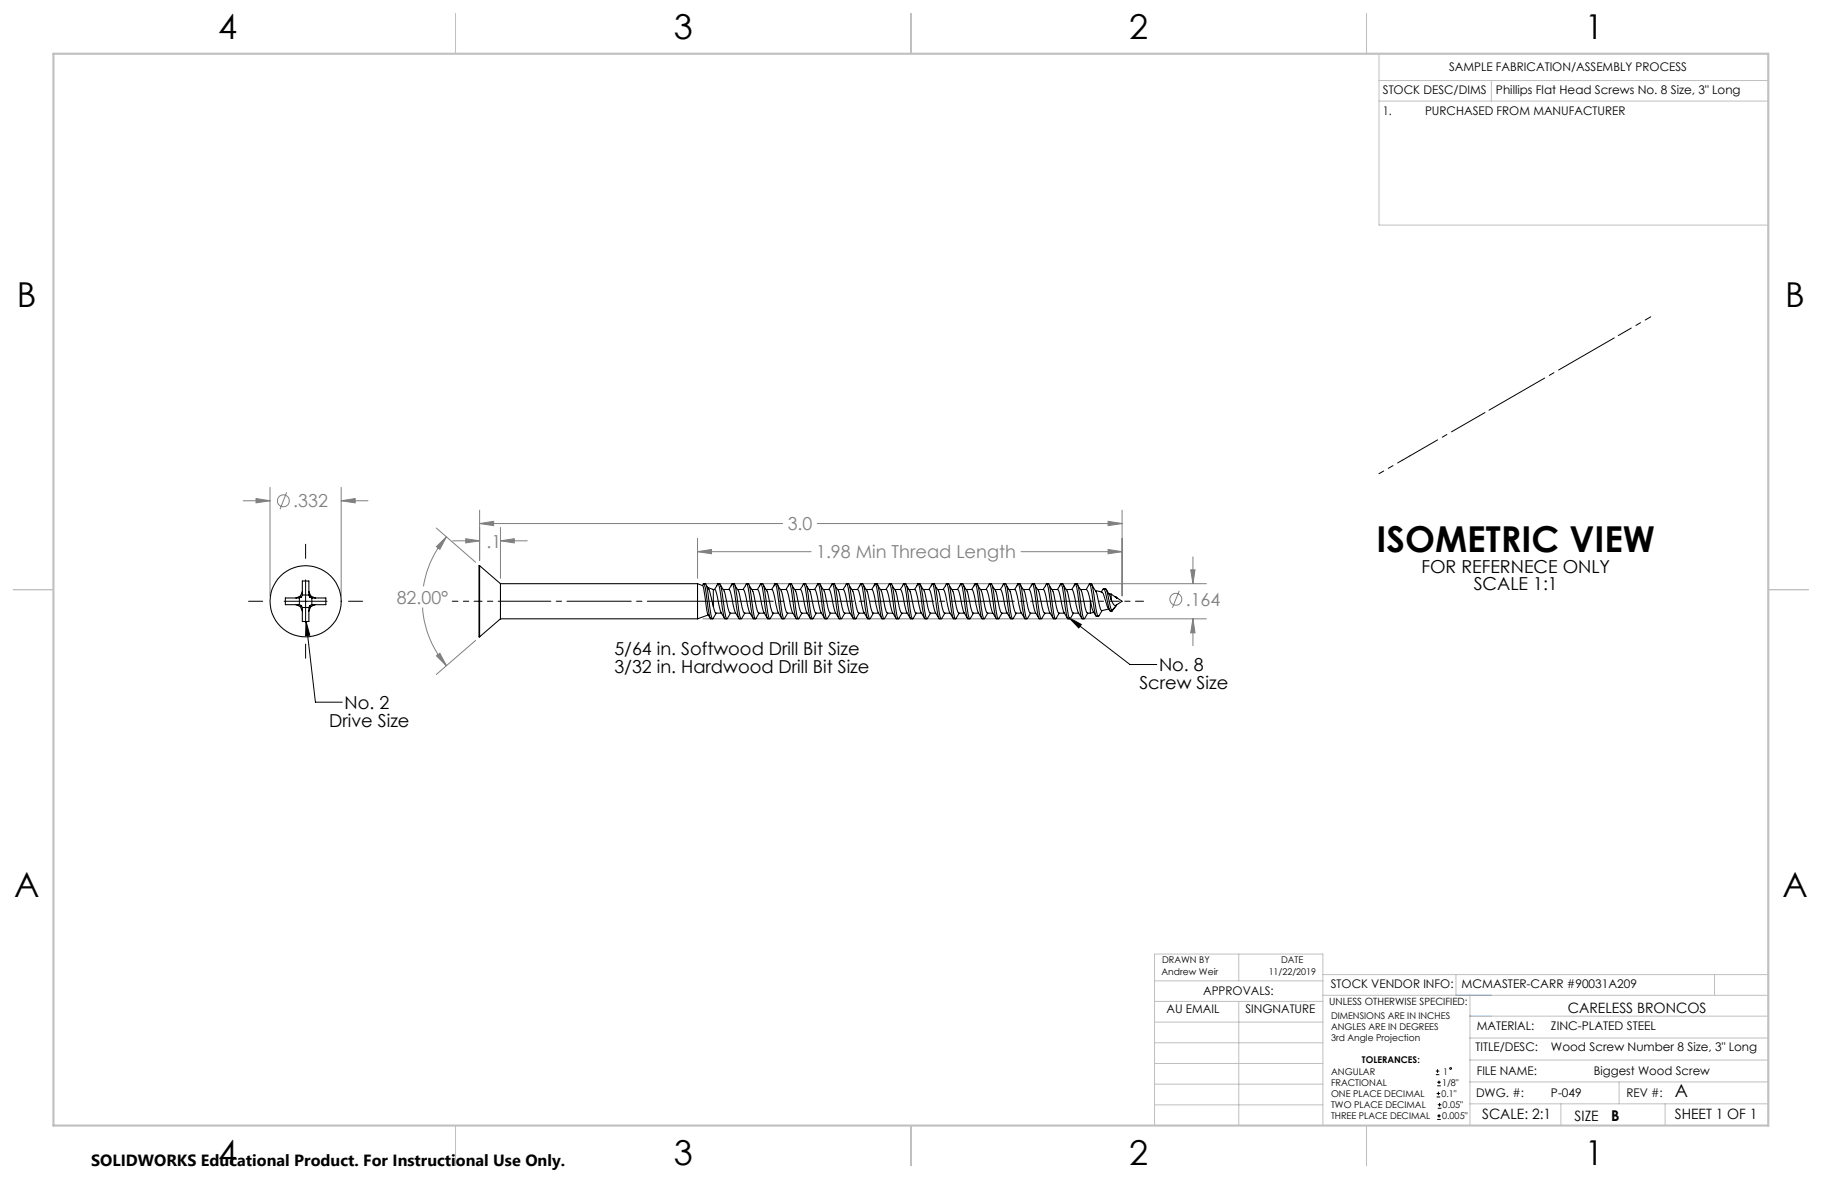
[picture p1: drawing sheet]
<svg xmlns="http://www.w3.org/2000/svg" width="432mm" height="279mm" viewBox="0 0 432 279" stroke-linecap="round" stroke-linejoin="round" font-family="sans-serif">
<g fill="none" stroke="#808080" stroke-width=".24">
<path d="M57.6 118.7h6.4M60.7 118.1l3.3 .6-3.3 .5zM64 115.5v25.7M67.9 116.7l-1.5 4M80.9 118.7l3.3-.6v1.1zM80.9 115.5v25.7M80.9 118.7h6.3M103.4 125.1l9.3 8.1M103.4 129.5l2.4-2.3-1.6 3zM105.8 127.2a23.7 23.7 0 0 0-5.4 11.8M107.3 128.2h6.4M110.4 127.7l3.3 .5-3.3 .5z"/>
<path d="M113.7 124.1l3.3-.6v1.1zM113.7 120.9v11.9M113.7 124.1h71.8M118.6 128.2l3.3-.5v1zM118.6 125v12.1M118.6 128.2h6.4M165.3 130.7l3.3-.5v1zM165.3 127.6v9.5M165.3 130.7h26.9M166.6 138.3h119.3M193.7 124.1h72.2M242 130.7h23.9"/>
<path d="M262.6 123.5l3.3 .6-3.3 .5zM262.6 130.2l3.3 .5-3.3 .5zM265.9 120.9v20.3M282.2 135h1l-.5 3.3zM282.7 132v6.3M100.2 144a23.3 23.3 0 0 0 5.6 13.8M103.4 155.4l.8-.6 1.6 3zM112.7 151.8l-9.3 8M166.6 146.6h119.3M279.5 140l-1.7 4M282.7 146.6l.5 3.4h-1zM282.7 146.6v6.4"/>
<circle cx="67.2" cy="118.7" r="1.41"/>
<circle cx="278.7" cy="142" r="1.42"/>
</g>
<g fill="none" stroke="#000" stroke-width=".24">
<path d="M72.4 129v3.3M72.4 137.4v10.2M58.9 142.5h3.4M67.3 142.5h10.2M72.4 152.6v3.4M72.5 147.3l.9 3.2-1 .1zM72.5 147.3l2.3 19.1h6.3M82.6 142.5h3.3M253.3 146.4l3 1.6-.6 .8zM253.3 146.4l14.5 11.1h6.3M340.3 254.7h.8M340.3 253.8h.8"/>
<path d="M340.5 260h.8M340.5 259.2h.8M340.6 257.3h.9M340.6 256.5h.9M340.7 253.4v.8M340.9 258.7v.8M341 256.1v.8M340.6 265.3h.9M340.6 264.4h.9M340.7 262.6h.9M340.7 261.8h.9M341 264v.9"/>
<path d="M341.2 261.4v.8"/>
<circle cx="343.8" cy="253.2" r=".2"/>
</g>
<path d="M383.5 79.5l1.8-1M350.6 98.5l1.3-.7M332.4 109.1l1.7-1M165.3 142.5h3.8" fill="none" stroke="#000" stroke-width=".24" stroke-dasharray="15.2 1.3 1.3 1.3"/>
<path d="M263.4 142.5h7.6" fill="none" stroke="#000" stroke-width=".24" stroke-dasharray="15.2 1.3 1.3 1.3" stroke-dashoffset="13.3"/>
<path d="M113.7 142.5h4.9M258.4 142.5h5" fill="none" stroke="#000" stroke-width=".24" stroke-dasharray="15.2 1.3 1.3 1.3" stroke-dashoffset="14.7"/>
<path d="M258.4 142.5h-89.3" fill="none" stroke="#000" stroke-width=".24" stroke-dasharray="15.2 1.3 1.3 1.3" stroke-dashoffset="1"/>
<path d="M165.3 142.5h-46.7" fill="none" stroke="#000" stroke-width=".24" stroke-dasharray="15.2 1.3 1.3 1.3" stroke-dashoffset="3.3"/>
<path d="M332.4 109.1l-5.6 3.2M113.7 142.5h-6.5" fill="none" stroke="#000" stroke-width=".24" stroke-dasharray="15.2 1.3 1.3 1.3" stroke-dashoffset="13.9"/>
<path d="M385.3 78.5l5.9-3.4" fill="none" stroke="#000" stroke-width=".24" stroke-dasharray="15.2 1.3 1.3 1.3" stroke-dashoffset="13.7"/>
<path d="M383.5 79.5l-31.6 18.3" fill="none" stroke="#000" stroke-width=".24" stroke-dasharray="15.2 1.3 1.3 1.3" stroke-dashoffset="-1.1"/>
<path d="M350.6 98.5l-16.5 9.6" fill="none" stroke="#000" stroke-width=".24" stroke-dasharray="15.2 1.3 1.3 1.3" stroke-dashoffset="7.6"/>
<g fill="none" stroke="#c0c0c0" stroke-width=".24">
<path d="M326.8 19.1h92.3M326.8 12.7v40.6h92.3M353.4 19.1v4.9M326.8 24h92.3M273.6 232.4h39.9M273.6 237.3h39.9M293.6 226.1v6.3M293.6 237.3v29.4M313.5 235.9h105.6M313.5 231h105.6M345.1 231v4.9M348.4 235.9v30.9"/>
<path d="M406.3 231v4.9M273.6 242.2h39.9M273.6 247.1h39.9M273.6 252h39.9M273.6 256.9h39.9M348.4 246h70.7M348.4 256.4h70.7M348.4 251.2h70.7M348.4 240.8h70.7M383.7 256.4v5.2M273.6 261.8h39.9M313.5 266.7v-40.6h-39.9v40.6h74.4"/>
<path d="M348.4 261.6h70.7M369.9 261.6v5.2M394.6 261.6v5.2"/>
</g>
<path d="M108 3.2v9.5M215.9 3.2v9.5M323.8 3.2v9.5M3.1 139.7h9.6M419.1 139.7h9.5M108 266.7v9.6M215.9 266.7v9.6M323.8 266.7v9.6" fill="none" stroke="#c0c0c0" stroke-width=".25"/>
<path d="M12.7 12.7h406.4v254h-406.4z" fill="none" stroke="#c0c0c0" stroke-width=".5"/>
<path d="M345.1 235.9h8.3M348.4 240.8h5" fill="none" stroke="#53a9ff" stroke-width=".24"/>
<path d="M253.3 146.4l3 1.6-.6 .8zM72.5 147.3l.9 3.2-1 .1z" fill="#000"/>
<path d="M113.7 124.1l3.3-.6v1.1zM262.6 123.5l3.3 .6-3.3 .5zM110.4 127.7l3.3 .5-3.3 .5zM118.6 128.2l3.3-.5v1zM165.3 130.7l3.3-.5v1zM262.6 130.2l3.3 .5-3.3 .5zM282.2 135h1l-.5 3.3zM282.7 146.6l.5 3.4h-1zM103.4 129.5l2.4-2.3-1.6 3zM103.4 155.4l.8-.6 1.6 3zM60.7 118.1l3.3 .6-3.3 .5zM80.9 118.7l3.3-.6v1.1z" fill="#808080"/>
<g fill="none" stroke="#000" stroke-width=".25">
<path d="M113.7 134.1v16.8M113.7 134.1h-.2v16.8h.2M113.7 134.1l4.9 4.2M118.6 138.3v8.3M118.6 138.3h46.7M165.3 138.3v8.3M165.3 138.3l1.2 .5M166.5 138.7l.3-.4a17.4 17.4 0 0 1 .9 5.4l.6 2.7 .1 .2h.5M166.5 138.8a10.7 10.7 0 0 1 .8 4l.4 2.6 .6 1.1M166.8 138.3h.4a20.9 20.9 0 0 1 1.1 6l.5 2.3 1-1.3M167.4 138.8l.8 1.4 .9 3.5M167.7 139.2l1.4 .5"/>
<path d="M169.1 139.7h.3l.2 .3 .8 3.3a6.3 6.3 0 0 0 1.3 3.2M169.1 139.7v4M169.3 139.7l.8-1.4a17.4 17.4 0 0 1 1 5.4l.6 2.7 .1 .2h.5M170.1 138.3h.5a21.8 21.8 0 0 1 1.1 6.1l.5 2.2 .9-1.3M170.8 138.8l.9 1.3M171.4 139.7h1.4l.4 .8 .5 2.8a6.3 6.3 0 0 0 1.4 3.2M172.7 139.7l.8-1.4a17.4 17.4 0 0 1 1 5.4l.5 2.7 .2 .2h.4M173.5 138.3h.5a25.8 25.8 0 0 1 1.2 6.7l.4 1.6 .9-1.3M174.2 138.8l.8 1.3M174.8 139.7h1.4l.4 .8 .5 2.8a6.3 6.3 0 0 0 1.4 3.2M176.1 139.7l.8-1.4a17.4 17.4 0 0 1 1 5.4l.5 2.7 .1 .2h.5M176.9 138.3h.4a37 37 0 0 1 1.3 7.3l.4 1 .9-1.3"/>
<path d="M177.6 138.8l.8 1.3M178.2 139.7h1.3M179.5 139.7l.8-1.4a17.4 17.4 0 0 1 1 5.4l.5 2.7 .1 .2h.5M179.5 139.7l.5 .8 .5 2.8a6.3 6.3 0 0 0 1.4 3.2M180.3 138.3h.4a21.8 21.8 0 0 1 1.2 6.2l.3 1.9 .2 .2 .9-1.3M181 138.8l.8 1.3M181.5 139.7h1.4M182.9 139.7l.8-1.4a17.4 17.4 0 0 1 1 5.4l.5 2.7 .1 .2h.5M182.9 139.7l.4 .8 .6 2.8a6.3 6.3 0 0 0 1.4 3.2M183.7 138.3h.4a22.7 22.7 0 0 1 1.1 6.2l.4 1.9 .2 .2 .9-1.3M184.4 138.8l.8 1.3M184.9 139.7h1.4"/>
<path d="M186.3 139.7l.8-1.4a17.4 17.4 0 0 1 1 5.4l.5 2.7 .1 .2h.5M186.3 139.7l.4 .8 .6 2.8a6.3 6.3 0 0 0 1.4 3.2M187.1 138.3h.4l.3 .6 .7 4.3a7.7 7.7 0 0 0 .7 3.4l.9-1.3M187.7 138.8l.9 1.3M188.3 139.7h1.5l.3 .8 .6 2.8a6.3 6.3 0 0 0 1.4 3.2M189.7 139.7l.8-1.4a17.4 17.4 0 0 1 1 5.4l.5 2.7 .1 .2h.5M190.5 138.3h.4a27.9 27.9 0 0 1 1.2 6.9l.5 1.4 .9-1.3M191.1 138.8l.9 1.3M191.7 139.7h1.4l.4 .8 .6 2.8a6.3 6.3 0 0 0 1.3 3.2M193 139.7l.9-1.4a17.4 17.4 0 0 1 .9 5.4l.6 2.7 .1 .2h.5M193.9 138.3h.4a29 29 0 0 1 1.2 6.9l.5 1.4 .9-1.3M194.5 138.8l.9 1.3"/>
<path d="M195.1 139.7h1.4l.4 .8 .5 2.8a6.3 6.3 0 0 0 1.4 3.2M196.4 139.7l.8-1.4a17.4 17.4 0 0 1 1 5.4l.6 2.7 .1 .2h.5M197.2 138.3h.5a13.9 13.9 0 0 1 .9 5 8.3 8.3 0 0 0 .8 3.3l.8-1.3M197.9 138.8l.9 1.3M198.5 139.7h1.4l.4 .8 .5 2.8a6.3 6.3 0 0 0 1.4 3.2M199.8 139.7l.8-1.4a17.4 17.4 0 0 1 1 5.4l.5 2.7 .1 .2h.5M200.6 138.3h.4a14.6 14.6 0 0 1 1 5 7.7 7.7 0 0 0 .7 3.3l.9-1.3M201.3 138.8l.8 1.3M201.9 139.7h1.3M203.2 139.7l.8-1.4a17.4 17.4 0 0 1 1 5.4l.5 2.7 .1 .2h.5M203.2 139.7l.5 .8 .5 2.8a6.3 6.3 0 0 0 1.4 3.2M204 138.3h.4a17.6 17.6 0 0 1 1.1 5.7l.6 2.6 .2-.1 .7-1.2"/>
<path d="M204.7 138.8l.8 1.3M205.2 139.7h1.4M206.6 139.7l.8-1.4a17.4 17.4 0 0 1 1 5.4l.5 2.7 .1 .2h.5M206.6 139.7l.4 .8 .6 2.8a6.3 6.3 0 0 0 1.4 3.2M207.4 138.3h.4a18.4 18.4 0 0 1 1.1 5.8l.5 2.5 .3-.1 .7-1.2M208.1 138.8l.8 1.3M208.6 139.7h1.5l.3 .8 .6 2.8a6.3 6.3 0 0 0 1.4 3.2M210 139.7l.8-1.4a17.4 17.4 0 0 1 1 5.4l.5 2.7 .1 .2h.5M210.8 138.3h.4a19.2 19.2 0 0 1 1.1 5.8l.5 2.5 1-1.3M211.5 138.8l.8 1.3M212 139.7h1.5l.3 .8 .6 2.8a6.3 6.3 0 0 0 1.4 3.2M213.4 139.7l.8-1.4a17.4 17.4 0 0 1 1 5.4l.5 2.7 .1 .2h.5"/>
<path d="M214.2 138.3h.4a20.1 20.1 0 0 1 1.1 5.8l.5 2.5 1-1.3M214.8 138.8l.9 1.3M215.4 139.7h1.5l.3 .8 .6 2.8a6.3 6.3 0 0 0 1.3 3.2M216.7 139.7l.9-1.4a17.4 17.4 0 0 1 .9 5.4l.6 2.7 .1 .2h.5M217.6 138.3h.4a21 21 0 0 1 1 5.9l.3 1.7 .3 .7 1-1.3M218.2 138.8l.9 1.3M218.8 139.7h1.4l.4 .8 .6 2.8a6.3 6.3 0 0 0 1.3 3.2M220.1 139.7l.8-1.4a17.4 17.4 0 0 1 1 5.4l.6 2.7 .1 .2h.5M220.9 138.3h.5a11.5 11.5 0 0 1 .8 4.5l.2 .7a6.2 6.2 0 0 0 .7 3.1l.8-1.3M221.6 138.8l.9 1.3M222.2 139.7h1.4M223.5 139.7l.8-1.4a17.4 17.4 0 0 1 1 5.4l.5 2.7 .2 .2h.4"/>
<path d="M223.6 139.7l.4 .8 .5 2.8a6.3 6.3 0 0 0 1.4 3.2M224.3 138.3h.5a12.1 12.1 0 0 1 .8 4.6l.1 .7a5.7 5.7 0 0 0 .8 3l.8-1.3M225 138.8l.8 1.3M225.6 139.7h1.3M226.9 139.7l.8-1.4a17.4 17.4 0 0 1 1 5.4l.5 2.7 .1 .2h.5M226.9 139.7l.5 .8 .5 2.8a6.3 6.3 0 0 0 1.4 3.2M227.7 138.3h.4a20.1 20.1 0 0 1 1.1 6l.6 2.3 .9-1.3M228.4 138.8l.8 1.3M229 139.7h1.4l.4 .8 .5 2.8a6.3 6.3 0 0 0 1.4 3.2M230.3 139.7l.8-1.4a17.4 17.4 0 0 1 1 5.4l.5 2.7 .1 .2h.5M231.1 138.3h.4a20.9 20.9 0 0 1 1.1 6l.6 2.3 .9-1.3M231.8 138.8l.8 1.3"/>
<path d="M232.3 139.7h1.5l.3 .8 .6 2.8a6.3 6.3 0 0 0 1.4 3.2M233.7 139.7l.8-1.4a17.4 17.4 0 0 1 1 5.4l.5 2.7 .1 .2h.5M234.5 138.3h.4a21.8 21.8 0 0 1 1.1 6.1l.6 2.2 .9-1.3M235.2 138.8l.8 1.3M235.7 139.7h1.5l.3 .8 .6 2.8a6.3 6.3 0 0 0 1.4 3.2M237.1 139.7l.8-1.4a17.4 17.4 0 0 1 1 5.4l.5 2.7 .1 .2h.5M237.9 138.3h.4a25.9 25.9 0 0 1 1.2 6.7l.5 1.6 .9-1.3M238.5 138.8l.9 1.3M239.1 139.7h1.5l.3 .8 .6 2.8a6.3 6.3 0 0 0 1.4 3.2M240.5 139.7l.8-1.4a17.4 17.4 0 0 1 1 5.4l.5 2.7 .1 .2h.5M241.3 138.3h.4a37 37 0 0 1 1.3 7.3l.3 1 1-1.3M241.9 138.8l.9 1.3"/>
<path d="M242.5 139.7h1.4M243.8 139.7l.9-1.4a17.4 17.4 0 0 1 .9 5.4l.6 2.7 .1 .2h.5M243.9 139.7l.4 .8 .6 2.8a6.3 6.3 0 0 0 1.3 3.2M244.7 138.3h.4a21.8 21.8 0 0 1 1.1 6.2l.4 1.9 .2 .2 .8-1.3M245.3 138.8l.9 1.3M245.9 139.7h1.4M247.2 139.7l.8-1.4a17.4 17.4 0 0 1 1 5.4l.6 2.7 .1 .2h.5M247.3 139.7l.4 .8 .5 2.8a6.3 6.3 0 0 0 1.4 3.2M248 138.3h.5a22.7 22.7 0 0 1 1.1 6.2l.3 1.9 .3 .2 .8-1.3M248.7 138.8l.9 1.3M249.3 139.7h1.3M250.6 139.7l.8-1.4a17.4 17.4 0 0 1 1 5.4l.5 2.7 .1 .2h.5"/>
<path d="M250.6 139.7l.5 .8 .5 2.8a6.3 6.3 0 0 0 1.4 3.2M251.4 138.3h.4l.3 .6 .7 4.3a7.7 7.7 0 0 0 .7 3.4l.9-1.3M252.1 138.8l.8 1.3M252.7 139.7h1.4l.4 .8 .5 2.8a6.3 6.3 0 0 0 1.4 3.2M254 139.7l.8-1.4a17.4 17.4 0 0 1 1 5.4l.5 2.7 .1 .2h.5M254.8 138.3h.4a27.9 27.9 0 0 1 1.3 6.9l.4 1.4 .9-1.3M255.5 138.8l.8 1.3M256 139.7h1.4M257.4 139.7a3.9 3.9 0 0 1 1 2.7M258.2 138.3h.4l.2 .3 1.1 6.4 .3 1 .2-.1M258.2 138.3l-.8 1.4M258.2 138.3l.5 1.6a21.6 21.6 0 0 0 1.2 6.1"/>
<path d="M258.8 138.6l.1 .1M258.8 138.7l1 1.6M259.6 139.9l1.5 .4M261.5 139.5h.5M262 139.6a7 7 0 0 1 1 3.4l.4 1.6M262.1 139.6l.9 1.5 .3 1.1M70.2 143.3l1 .5M70.9 141.7h-3.3v1.6h3.3M70.9 143.3l.5 .2M70.9 141.7v1.6M71.2 141.3l-1 .4M71.2 143.8l.4 1"/>
<path d="M71.2 141.3l.2 .2M71.4 141.5l.2-.5v-3.3h1.6v3.3l.2 .5M71.4 141.5l-.5 .2M71.4 143.5l-.2 .3M71.4 143.5l.2 .5M71.6 140.2l-.4 1.1M71.6 144v3.3h1.6v-3.3M71.6 144h1.6M71.6 141h1.6M73.2 140.2l.5 1.1M73.4 143.5l.3 .3M73.4 143.5l-.2 .5"/>
<path d="M73.4 141.5l.5 .2M73.7 143.8l-.5 1M73.7 141.3l1 .4M73.7 141.3l-.3 .2M73.9 141.7h3.3v1.6h-3.3M73.9 143.3l-.5 .2M73.9 141.7v1.6M74.7 143.3l-1 .5M118.6 146.6l-4.9 4.3M118.6 146.6h46.7M167.9 145.7l-2.6 .9M169.1 143.7l.6 1.6h1.3"/>
<path d="M171.6 140.1l1.3 5 .1 .2h1.3M175 140.1l1.2 5 .2 .2h1.3M178.4 140.1l1.2 5 .2 .2h1.3M181.8 140.1l1.2 5 .2 .2h1.3M185.2 140.1l1.2 5 .2 .2h1.3M188.6 140.1l1.2 5 .2 .2h1.3M191.9 140.1l1.3 5 .2 .2h1.3M195.3 140.1l1.3 5 .1 .2h1.3M198.7 140.1l1.3 5 .1 .2h1.3M202.1 140.1l1.2 5 .2 .2h1.3M205.5 140.1l1.2 5 .2 .2h1.3M208.9 140.1l1.2 5 .2 .2h1.3"/>
<path d="M212.3 140.1l1.2 5 .2 .2h1.3M215.7 140.1l1.2 5 .2 .2h1.3M219 140.1l1.3 5 .2 .2h1.3M222.4 140.1l1.3 5 .1 .2h1.3M225.8 140.1l1.2 5 .2 .2h1.3M229.2 140.1l1.2 5 .2 .2h1.3M232.6 140.1l1.2 5 .2 .2h1.3M236 140.1l1.2 5 .2 .2h1.3M239.4 140.1l1.2 5 .2 .2h1.3M242.7 140.1l1.3 5 .2 .2h1.3M246.1 140.1l1.3 5 .1 .2h1.3M249.5 140.1l1.3 5 .1 .2h1.3"/>
<path d="M252.9 140.1l1.2 5 .2 .2h1.3M256.3 140.1l1.2 5 .2 .2h.7M258.4 142.4l.6 2.3 .8 1.3M258.4 142.4v2.9M259.2 145.1l-.8 .2M259.8 140.2l1.2 4.4 1.8-.3M259.9 146.1h.4M261 140.3l.5-.8 .2 .1 1.2 4.9 .3 .4M261.1 140.3a6.3 6.3 0 0 1 1.2 2.9l.8 1.6M261.2 144.7l-.8 1.3M262.8 140.7l.5 .1M263.2 144.9h.3"/>
<path d="M263.3 140.8l1.4 .9M263.3 140.8v1.4M264.3 141.5l.1-.1 .3 .3M264.5 143.5l-1 1.4-.1-.3M264.5 141.5l.2 .1M264.7 141.6l1.2 .9-1.4 .9h-.4l-.8-1.2M264.7 143.3l-1.3 1.3M264.7 141.6v.1"/>
<circle cx="72.4" cy="142.5" r="8.4"/>
</g>
<text font-size="8.5" x="326.2" y="130.8">ISOMETRIC VIEW</text>
<g font-size="8.1">
<text x="51.7" y="9.3">4</text>
<text x="159.7" y="9.3">3</text>
<text x="267.6" y="9.3">2</text>
<text x="375.6" y="9.3">1</text>
<text x="4" y="72.8">B</text>
<text x="423.1" y="72.8">B</text>
<text x="3.3" y="212.5">A</text>
<text x="422.4" y="212.5">A</text>
<text x="51.7" y="276">4</text>
<text x="159.7" y="276">3</text>
<text x="267.6" y="276">2</text>
<text x="375.6" y="276">1</text>
</g>
<g font-size="4.2" fill="#808080">
<text x="69.5" y="120.2">.332</text>
<text x="186.7" y="125.6">3.0</text>
<text x="115.3" y="129.7">.1</text>
<text x="193.4" y="132.3">1.98 Min Thread Length</text>
<text x="94" y="143">82.00°</text>
<text x="281" y="143.6">.164</text>
</g>
<g font-size="4.2">
<text x="336.9" y="135.8">FOR REFERNECE ONLY</text>
<text x="349.3" y="139.9">SCALE 1:1</text>
<text x="145.6" y="155.2">5/64 in. Softwood Drill Bit Size</text>
<text x="145.6" y="159.4">3/32 in. Hardwood Drill Bit Size</text>
<text x="274.7" y="159.1">No. 8</text>
<text x="270" y="163.3">Screw Size</text>
<text x="78" y="172.2">Drive Size</text>
<text x="81.7" y="168">No. 2</text>
<text x="396.9" y="260">A</text>
</g>
<text font-size="3.8" x="21.6" y="276.3">SOLIDWORKS Educational Product. For Instructional Use Only.</text>
<text font-size="3.5" x="381.8" y="265.6">B</text>
<g font-size="3.4">
<text x="371.5" y="240.1">CARELESS BRONCOS</text>
<text x="351.2" y="265.2">SCALE: 2:1</text>
<text x="373.2" y="265.6">SIZE</text>
<text x="396.9" y="265.2">SHEET 1 OF 1</text>
</g>
<g font-size="2.8">
<text x="343.4" y="16.9">SAMPLE FABRICATION/ASSEMBLY PROCESS</text>
<text x="327.7" y="22.3">STOCK DESC/DIMS</text>
<text x="354.5" y="22.2">Phillips Flat Head Screws No. 8 Size, 3&quot; Long</text>
<text x="327.7" y="27.3">1.</text>
<text x="337.7" y="27.3">PURCHASED FROM MANUFACTURER</text>
<text x="285.1" y="235.7">APPROVALS:</text>
<text x="315.4" y="234.1">STOCK VENDOR INFO:</text>
<text x="346.4" y="234.1">MCMASTER-CARR #90031A209</text>
<text x="276.4" y="240.1">AU EMAIL</text>
<text x="295.1" y="240.1">SINGNATURE</text>
<text x="350" y="244.1">MATERIAL:</text>
<text x="367.6" y="244.1">ZINC-PLATED STEEL</text>
<text x="349.7" y="249.2">TITLE/DESC:</text>
<text x="367.6" y="249.2">Wood Screw Number 8 Size, 3&quot; Long</text>
<text x="350" y="254.7">FILE NAME:</text>
<text x="377.7" y="254.8">Biggest Wood Screw</text>
<text x="349.8" y="260">DWG. #:</text>
<text x="367.6" y="260">P-049</text>
<text x="385.5" y="260">REV #:</text>
</g>
<text font-size="2.4" x="315" y="238.1">UNLESS OTHERWISE SPECIFIED:</text>
<g font-size="2.2">
<text x="275.3" y="231.1">Andrew Weir</text>
<text x="275.4" y="228.2">DRAWN BY</text>
<text x="300.7" y="231.1">11/22/2019</text>
<text x="303.6" y="228.2">DATE</text>
<text x="315.4" y="241.4">DIMENSIONS ARE IN INCHES</text>
<text x="315.4" y="244">ANGLES ARE IN DEGREES</text>
<text x="315.4" y="246.7">3rd Angle Projection</text>
<text x="322.8" y="252">TOLERANCES:</text>
<text x="315.4" y="254.6">ANGULAR</text>
<text x="315.4" y="257.3">FRACTIONAL</text>
<text x="341.8" y="257.3">1/8&quot;</text>
<text x="342" y="254.6">1</text>
<text x="315.4" y="262.6">TWO PLACE DECIMAL</text>
<text x="315.4" y="260">ONE PLACE DECIMAL</text>
<text x="341.6" y="260">0.1&quot;</text>
<text x="341.9" y="262.6">0.05&quot;</text>
<text x="315.4" y="265.3">THREE PLACE DECIMAL</text>
<text x="341.8" y="265.3">0.005&quot;</text>
</g>
</svg>
